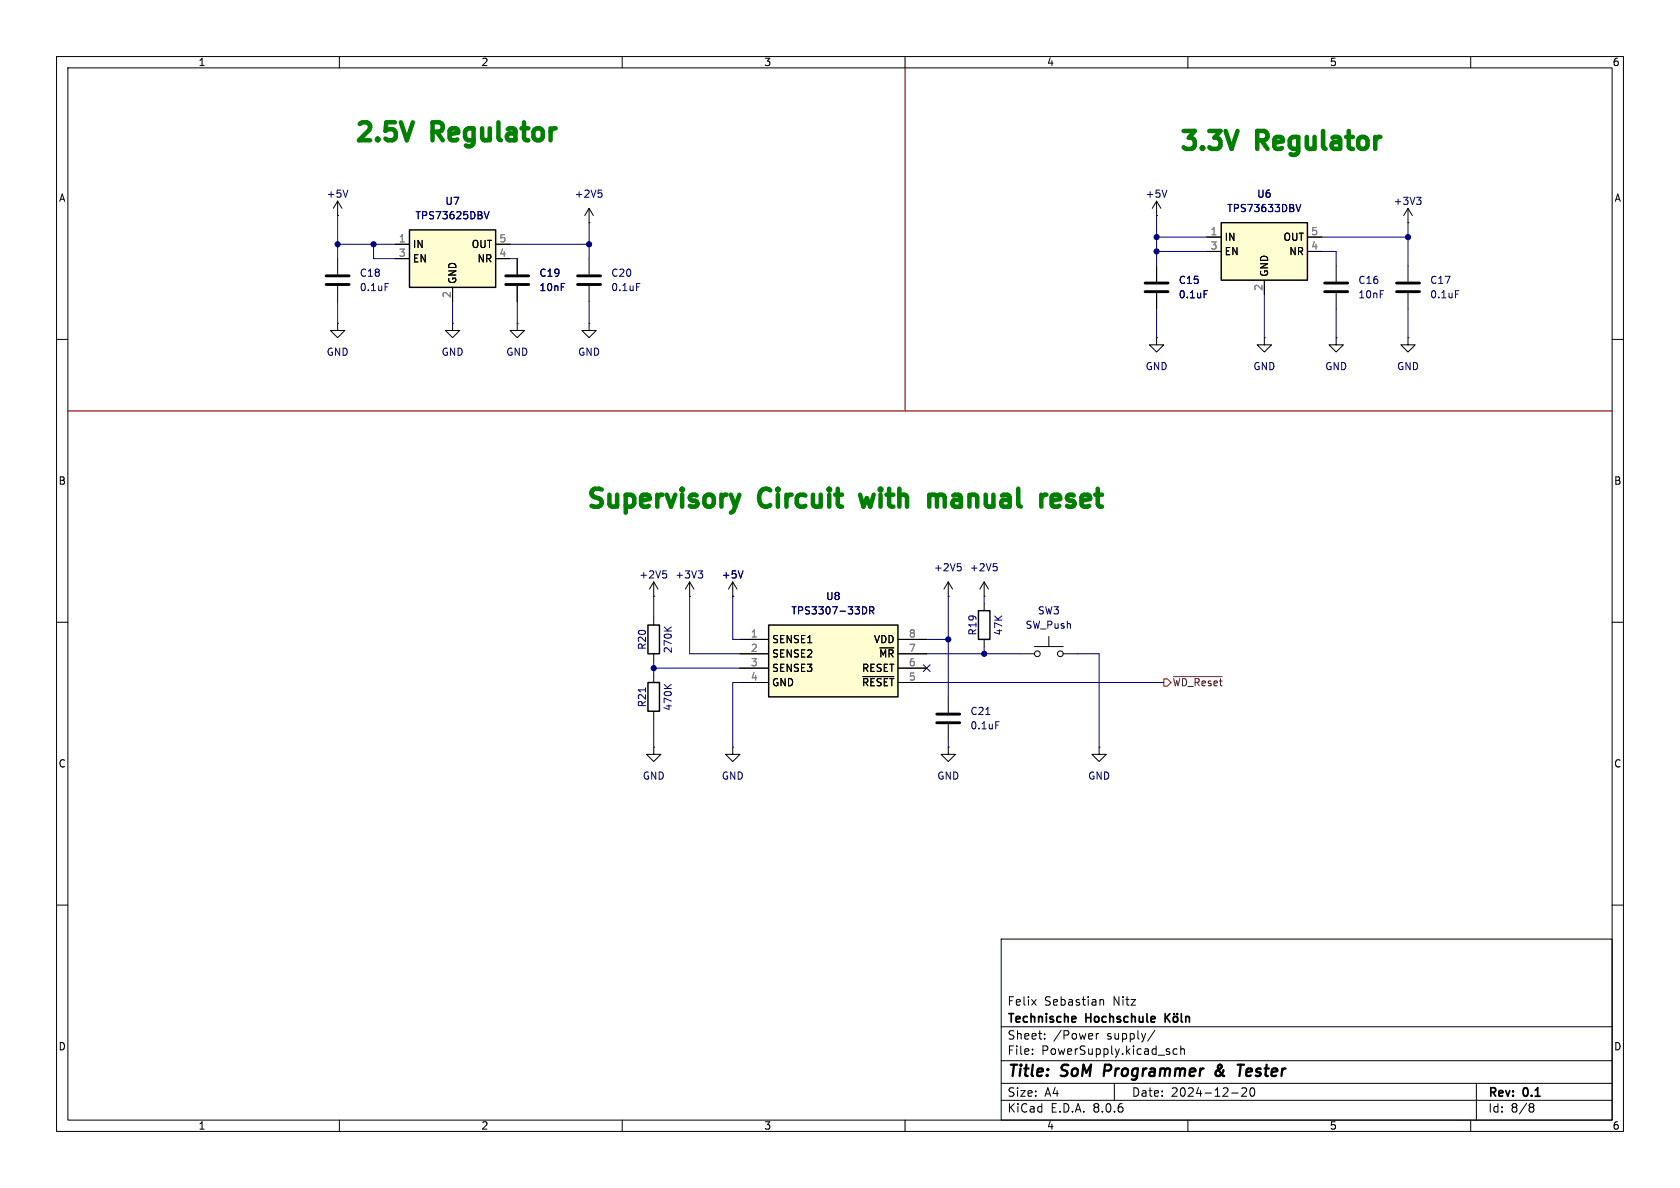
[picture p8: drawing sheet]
<svg xmlns="http://www.w3.org/2000/svg" width="297mm" height="210mm" viewBox="0 0 297 210" stroke-linecap="round" stroke-linejoin="round" font-family="sans-serif">
<g fill="none" stroke="#000" stroke-width=".18">
<path d="M10 10h277v190h-277zM12 12h273v186h-273zM60 10v2M110 10v2M160 10v2M210 10v2M260 10v2M10 60h2M285 60h2M10 110h2M115.6 119.4v1.3M285 110h2"/>
<path d="M115.6 132.1v1.3h1.2l-1.2 1.2-1.3-1.2h1.3M115.6 132.1h.1M115.6 125.7v1.3M129.5 132.1v1.3h1.3l-1.3 1.2-1.2-1.2h1.2M129.5 132.1h.1M10 160h2M285 160h2M177 166h108v32h-108zM182.4 176.7l.8 1M183.2 176.7l-.8 1M194.5 176.8l.2-.1 .3 .1 .1 .9M60 198v2"/>
<path d="M110 198v2M160 198v2M177 194.5h108M177 191.5h108M177 187.5h108M177 181.5h108M182.5 186.3v.1M182.5 185.5v.1M184.7 183.6v.1M184.7 182.8v.1M193.8 182.7v1M194.2 182.7l-.2 .1-.2 .2"/>
<path d="M197 191.5v3M204.2 182.1l-1.3 2M208.1 185.5l-.4-.1-.3 .3v.4l.1 .2h.6M208.7 185.5l.3-.1 .3 .1 .1 .9M208.7 184.9v1.5M210 198v2M217.7 193.2h1.2M219.5 192.4l.6-.1 .2 .1 .1 .3-.9 1.1h.9M221.2 192.4l.1-.1a.81 .81 0 0 1 .6 .6 .81 .81 0 0 1-.3 .8l-.1 .1a.81 .81 0 0 1-.6-.6 .81 .81 0 0 1 .3-.8zM260 198v2M261 191.5v6.5M270.6 195.1h.3l.3 .3-.3 .3"/>
<path d="M270.6 195.7h.3M270.9 195.7l.2 .2 .1 .4-.3 .3h-.3"/>
</g>
<path d="M195.4 188.2l-.3 2M215.9 188.8l-.8 .5a.52 .52 0 0 0-.1 .8 .52 .52 0 0 0 .8-.1M215.9 188.3l-.2-.1a.41 .41 0 0 0-.4 .5l.6 1.1M218.8 188.2h1.1M221.1 188.9l-.6 .1-.2 .9 .2 .3h.4M221.3 189.4l-1 .1" fill="none" stroke="#000" stroke-width=".4"/>
<path d="M190.1 179.8l.1 .2-.7 .2M206 179.2v1.5M206.2 179.8l.6 .9M206.8 179.2l-.8 .8M207.5 179.8l.2-.1 .4 .1 .1 .6-.1 .2-.4 .1-.2-.2zM207.6 179.2v.1M208.1 179.2v.1M208.8 179.2v1.3l.3 .2M209.6 179.8l.2-.1 .4 .1 .1 .9M209.6 179.7v1" fill="none" stroke="#000" stroke-width=".3"/>
<path d="M114.6 120.7h2v5h-2z" fill="none" stroke="#000" stroke-width=".25"/>
<path d="M114.1 121.6v.7" fill="none" stroke="#000080" stroke-width=".18"/>
<path d="M117.4 121l.7 .7M118.7 121l-.7 .5" fill="none" stroke="#000084" stroke-width=".18"/>
<path d="M135.9 110.5h22.8v12.7h-22.8z" fill="#fffed0"/>
<path d="M114.6 110.5h2v5.1h-2zM135.9 110.5h22.8v12.7h-22.8zM173 108h2v5h-2z" fill="none" stroke="#000" stroke-width=".25"/>
<g fill="none" stroke="#000" stroke-width=".18">
<path d="M59.7 38.1h.1M59.7 35.6v2.5M59.7 35.6l-.8 1.2M59.7 35.6l.8 1.2M204.5 38.1h.1M204.5 35.6v2.5M204.5 35.6l-.8 1.2M204.5 35.6l.7 1.2M248.9 39.4h.1M248.9 36.8v2.6M248.9 36.8l-.7 1.3M248.9 36.8l.8 1.3"/>
<path d="M59.7 57.2v1.2h1.3l-1.3 1.3-1.3-1.3h1.3M59.7 57.2h.1M59.7 45.7v2.8M59.7 50.5v2.8M80 57.2v1.2h1.3l-1.3 1.3-1.3-1.3h1.3M80 57.2h.1M91.4 57.2v1.2h1.3l-1.3 1.3-1.2-1.3h1.2M91.4 57.2h.1M91.4 45.7v2.8M91.4 50.5v2.8M104.1 57.2v1.2h1.3l-1.3 1.3-1.2-1.3h1.2M104.1 57.2h.1"/>
<path d="M104.1 45.7v2.8M104.1 50.5v2.8M204.5 59.7v1.3h1.2l-1.2 1.2-1.3-1.2h1.3M204.5 59.7h.1M204.5 47v2.8M204.5 51.8v2.8M223.5 59.7v1.3h1.3l-1.3 1.2-1.3-1.2h1.3M223.5 59.7h.1M236.2 59.7v1.3h1.3l-1.3 1.2-1.3-1.2h1.3M236.2 59.7h.1M236.2 47v2.8M236.2 51.8v2.8"/>
<path d="M248.9 59.7v1.3h1.3l-1.3 1.2-1.3-1.2h1.3M248.9 59.7h.1M248.9 47v2.8M248.9 51.8v2.8M115.6 105.4h.1M115.6 102.9v2.5M115.6 109.2v1.3M115.6 115.6v1.2M115.6 102.9l-.8 1.2M115.6 102.9l.7 1.2M121.9 105.4h.1M121.9 102.9l-.7 1.2"/>
<path d="M121.9 102.9v2.5M121.9 102.9l.8 1.2M129.5 105.4h.1M129.5 102.9l-.7 1.2M129.5 102.9v2.5M129.5 102.9l.8 1.2M130.8 113h5.1M130.8 115.6h5.1M130.8 118.1h5.1M152.5 119.6h5.5M155.5 114.5h2.5M158.7 113h5.1"/>
<path d="M158.7 115.6h5.1M158.7 118.1h5.1M167.6 105.4h.1M167.6 102.9l-.7 1.2M167.6 102.9v2.5M167.6 102.9l.8 1.2M174 105.4h.1M174 102.9v2.5M174 106.7v1.3M174 113v1.3M174 102.9l-.8 1.2M174 102.9l.8 1.2"/>
<path d="M180.3 115.6h2.6M182.9 114.3h5.1M185.4 112.5v1.8M188 115.6h2.5M130.8 120.7h5.1M158.7 120.7h5.1M167.6 132.1v1.3h1.3l-1.3 1.2-1.2-1.2h1.2M167.6 132.1h.1M167.6 123.2v2.8M167.6 128v2.8M194.3 132.1v1.3h1.3l-1.3 1.2-1.3-1.2h1.3M194.3 132.1h.1"/>
<circle cx="183.4" cy="115.6" r=".51"/>
<circle cx="187.5" cy="115.6" r=".51"/>
</g>
<g fill="none" stroke="#000084" stroke-width=".18">
<path d="M61.5 33.6l-.4 1.3M206.3 33.6l-.4 1.3M250.4 34.9h.8l-.4 .5M251 35.4l.2 .2v.3l-.2 .2M68.1 50.1h.6M112.5 50.1h.6M212.9 51.4h.6M257.3 51.4h.6M169.3 99.6h.6M175.6 99.6h.6M117.2 100.9h.6M117.4 110.8l.7 .7"/>
<path d="M117.6 101.4l.3 .2v.3l-.3 .3M118.7 110.8l-.7 .6M123.4 100.9h.8l-.4 .5M124 101.4l.2 .2v.3l-.2 .3M131.4 100.9l-.5 1.3M152.8 107.3a.68 .68 0 0 1 .4 .6 .68 .68 0 0 1-.4 .6M153.8 107.9h.6l.1-.2-.1-.3-.6-.1v1.2M154.1 107.9l.4 .6M169.7 100.1l.2 .3v.3l-.2 .2M176 100.1l.3 .3v.3l-.3 .2M176 127.6h.6"/>
</g>
<g fill="none" stroke="#000" stroke-width=".51">
<path d="M57.7 50.3h4M57.7 48.8h4M89.4 50.3h4.1M89.4 48.8h4.1M102.1 50.3h4.1M102.1 48.8h4.1M202.4 51.6h4.1M202.4 50h4.1M234.2 51.6h4.1M234.2 50h4.1M246.9 51.6h4.1M246.9 50h4.1"/>
<path d="M165.6 127.8h4.1M165.6 126.2h4.1"/>
</g>
<path d="M174.3 126.3h.7" fill="none" stroke="#000080" stroke-width=".18"/>
<path d="M72.4 40.6h15.2v10.2h-15.2z" fill="#fffed0"/>
<path d="M72.4 40.6h15.2v10.2h-15.2z" fill="none" stroke="#000" stroke-width=".25"/>
<path d="M69.8 43.2h2.6M69.8 45.7h2.6M80 50.8v2.5M87.6 43.2h2.6M87.6 45.7h2.6" fill="none" stroke="#000" stroke-width=".18"/>
<path d="M85.6 37.4l.4 1.3 .5-1.3" fill="none" stroke="#000084" stroke-width=".18"/>
<path d="M215.9 39.4h15.2v10.1h-15.2z" fill="#fffed0"/>
<path d="M215.9 39.4h15.2v10.1h-15.2z" fill="none" stroke="#000" stroke-width=".25"/>
<g fill="none" stroke="#000" stroke-width=".18">
<path d="M104.1 39.4h.1M104.1 36.8l-.7 1.3M104.1 36.8v2.6M104.1 36.8l.8 1.3M69.8 43.2h2.6M69.8 45.7h2.6M80 50.8v2.5M87.6 43.2h2.6M87.6 45.7h2.6M91.4 45.7v2.8M91.4 50.5v2.8M204.5 47v2.8"/>
<path d="M204.5 51.8v2.8M213.4 41.9h2.5M213.4 44.5h2.5M223.5 49.5v2.6M231.1 41.9h2.6M231.1 44.5h2.6M129.5 105.4h.1M130.8 113h5.1M130.8 115.6h5.1M130.8 118.1h5.1M152.5 119.6h5.5M155.5 114.5h2.5"/>
<path d="M158.7 113h5.1M158.7 115.6h5.1M158.7 118.1h5.1M130.8 120.7h5.1M158.7 120.7h5.1"/>
</g>
<path d="M85.6 37.4l.4 1.3 .5-1.3M105.8 33.6h.6M106.2 34.1l.2 .2v.3l-.2 .3M229.1 36.1l.4 1.3 .5-1.3M212.9 51.4h.6M131.4 100.9l-.5 1.3M152.8 107.3a.68 .68 0 0 1 .4 .6 .68 .68 0 0 1-.4 .6M153.8 107.9h.6l.1-.2-.1-.3-.6-.1v1.2M154.1 107.9l.4 .6M163.2 117.5l1.2 1.2M164.4 117.5l-1.2 1.2" fill="none" stroke="#000084" stroke-width=".18"/>
<path d="M207.4 119.6h8.7M205.7 120h.7l.6 .7-.6 .6h-.7z" fill="none" stroke="#800000" stroke-width=".18"/>
<path d="M73 21.6l-1.1 3.2M218.8 23.1l-1.1 3.2M135.3 86.4a1.73 1.73 0 0 0-.8 2.7l.3 .3 .5 .2M152 87.5l.6 2.1 .6-1.5 .7 1.5 .6-2.1M165.8 87.6l.3-.1h.5l.3 .1 .1 .3v1.7M168.5 88.5l-.1 .3 .1 .6M186.4 87.5h.6l.3 .1 .1 .6-1.5 .3M187.3 89.4l-.3 .2h-.6M189.8 87.6l-.3-.1h-.4l-.3 .1-.2 .5 .2 .3 .3 .1h.4l.3 .2 .2 .3M190 89.1l-.2 .3-.3 .2h-.6l-.3-.2" fill="none" stroke="#008000" stroke-width=".79"/>
<path d="M160 11.9v60.7M11.9 72.6h273.1" fill="none" stroke="#840000" stroke-width=".2"/>
<g fill="none" stroke="#000080" stroke-width=".18">
<path d="M59.7 38.1v7.6M104.1 39.4v6.3M204.5 38.1v8.9M248.9 39.4v7.6M59.7 53.3v3.9M59.7 43.2h10.1M66 43.2v2.5h3.8M80 53.3v3.9M90.2 45.7h1.2M90.2 43.2h13.9M91.4 53.3v3.9M104.1 53.3v3.9"/>
<path d="M204.5 54.6v5.1M204.5 44.5h8.9M204.5 41.9h8.9M223.5 52.1v7.6M233.7 44.5h2.5v2.5M233.7 41.9h15.2M236.2 54.6v5.1M248.9 54.6v5.1M115.6 105.4v3.8M115.6 116.8v2.6M115.6 118.1h15.2M121.9 105.4v10.2h8.9"/>
<path d="M129.5 105.4v7.6h1.3M163.8 115.6h16.5M163.8 113h3.8M167.6 105.4v17.8M174 105.4v1.3M174 114.3v1.3M190.5 115.6h3.8v16.5M115.6 127v5.1M130.8 120.7h-1.3v11.4M163.8 120.7h41.9M167.6 130.8v1.3"/>
</g>
<g fill="#000080" stroke="#000080" stroke-width=".18">
<circle cx="59.7" cy="43.2" r=".46"/>
<circle cx="66" cy="43.2" r=".46"/>
<circle cx="115.6" cy="118.1" r=".46"/>
<circle cx="104.1" cy="43.2" r=".46"/>
<circle cx="204.5" cy="41.9" r=".46"/>
<circle cx="204.5" cy="44.5" r=".46"/>
<circle cx="248.9" cy="41.9" r=".46"/>
<circle cx="167.6" cy="113" r=".46"/>
<circle cx="174" cy="115.6" r=".46"/>
</g>
<g font-size="4.4" fill="#008000">
<text x="62.1" y="26.2">2.5V</text>
<text x="76.6" y="26.2">Regulator</text>
<text x="207.9" y="27.7">3.3V</text>
<text x="222.4" y="27.7">Regulator</text>
<text x="104.8" y="90.9">Supervisory</text>
<text x="136.2" y="90.9">Circuit</text>
<text x="156" y="90.9">with</text>
<text x="169.6" y="90.9">manual</text>
<text x="191.2" y="90.9">reset</text>
</g>
<g font-size="2.8">
<text x="178" y="190.9">Title:</text>
<text x="187.7" y="190.9">SoM</text>
<text x="196" y="190.9">Programmer</text>
<text x="216.5" y="190.9">&amp;</text>
<text x="221.3" y="190.9">Tester</text>
</g>
<g font-size="2.1">
<text x="178" y="178">Felix</text>
<text x="184.6" y="178">Sebastian</text>
<text x="196.8" y="178">Nitz</text>
<text x="178" y="184">Sheet:</text>
<text x="178" y="181.2">Technische</text>
<text x="186.2" y="184">/Power</text>
<text x="192" y="181.2">Hochschule</text>
<text x="195.7" y="184">supply/</text>
<text x="178" y="186.7">File:</text>
<text x="184.1" y="186.7">PowerSupply.kicad_sch</text>
<text x="178" y="196.9">KiCad</text>
<text x="178" y="194.1">Size:</text>
<text x="184.7" y="194.1">A4</text>
<text x="185.7" y="196.9">E.D.A.</text>
<text x="193.3" y="196.9">8.0.6</text>
<text x="200" y="194.1">Date:</text>
<text x="207" y="194.1">2024-12-20</text>
<text x="263" y="194.3">Rev:</text>
<text x="263" y="196.9">Id:</text>
<text x="267.1" y="196.9">8/8</text>
<text x="269.4" y="194.3">0.1</text>
</g>
<g font-size="1.8">
<text x="35" y="11.9">1</text>
<text x="85" y="11.9">2</text>
<text x="135" y="11.9">3</text>
<text x="185" y="11.9">4</text>
<text x="235" y="11.9">5</text>
<text x="285" y="11.9">6</text>
<text x="10.3" y="35.9">A</text>
<text x="285.3" y="35.9">A</text>
<text x="72.9" y="44">IN</text>
<text x="72.9" y="46.6">EN</text>
<text x="83.3" y="44">OUT</text>
<text x="84.3" y="46.6">NR</text>
<text x="216.4" y="42.8">IN</text>
<text x="216.4" y="45.3">EN</text>
<text x="226.8" y="42.8">OUT</text>
<text x="227.8" y="45.3">NR</text>
<text x="80.9" y="50.3" transform="rotate(-90 80.9 50.3)">GND</text>
<text x="224.4" y="49" transform="rotate(-90 224.4 49)">GND</text>
<text x="10.3" y="85.9">B</text>
<text x="285.3" y="85.9">B</text>
<text x="136.4" y="113.9">SENSE1</text>
<text x="154.4" y="113.9">VDD</text>
<text x="136.4" y="116.4">SENSE2</text>
<text x="136.4" y="119">SENSE3</text>
<text x="152.3" y="119">RESET</text>
<text x="155.3" y="116.4">~{MR}</text>
<text x="136.4" y="121.5">GND</text>
<text x="152.3" y="121.5">~{RESET}</text>
<text x="10.3" y="135.9">C</text>
<text x="285.3" y="135.9">C</text>
<text x="10.3" y="185.9">D</text>
<text x="285.3" y="185.9">D</text>
<text x="35" y="199.9">1</text>
<text x="85" y="199.9">2</text>
<text x="135" y="199.9">3</text>
<text x="185" y="199.9">4</text>
<text x="235" y="199.9">5</text>
<text x="285" y="199.9">6</text>
</g>
<g font-size="1.8" fill="#000084">
<text x="57.7" y="35.2">+5V</text>
<text x="101.5" y="35.2">+2V5</text>
<text x="202.4" y="35.2">+5V</text>
<text x="73.3" y="39">TPS73625DBV</text>
<text x="216.9" y="37.7">TPS73633DBV</text>
<text x="246.3" y="36.4">+3V3</text>
<text x="63.5" y="51.7">0.1uF</text>
<text x="95.3" y="51.7">10nF</text>
<text x="108" y="51.7">0.1uF</text>
<text x="208.3" y="52.9">0.1uF</text>
<text x="240" y="52.9">10nF</text>
<text x="252.7" y="52.9">0.1uF</text>
<text x="57.7" y="63.1">GND</text>
<text x="78" y="63.1">GND</text>
<text x="89.4" y="63.1">GND</text>
<text x="102.1" y="63.1">GND</text>
<text x="202.4" y="65.6">GND</text>
<text x="221.5" y="65.6">GND</text>
<text x="234.2" y="65.6">GND</text>
<text x="246.9" y="65.6">GND</text>
<text x="165" y="101.2">+2V5</text>
<text x="171.3" y="101.2">+2V5</text>
<text x="112.9" y="102.5">+2V5</text>
<text x="119.3" y="102.5">+3V3</text>
<text x="127.5" y="102.5">+5V</text>
<text x="139.8" y="108.8">TPS3307-33DR</text>
<text x="177.4" y="112.4" transform="rotate(-90 177.4 112.4)">47K</text>
<text x="181.2" y="111.4">SW_Push</text>
<text x="119" y="115.6" transform="rotate(-90 119 115.6)">270K</text>
<text x="119" y="125.7" transform="rotate(-90 119 125.7)">470K</text>
<text x="171.5" y="129.1">0.1uF</text>
<text x="113.5" y="138">GND</text>
<text x="127.5" y="138">GND</text>
<text x="165.6" y="138">GND</text>
<text x="192.3" y="138">GND</text>
</g>
<g font-size="1.8" fill="#000080">
<text x="222.1" y="35.2">U6</text>
<text x="78.6" y="36.4">U7</text>
<text x="63.5" y="49.1">C18</text>
<text x="95.3" y="49.1">C19</text>
<text x="108" y="49.1">C20</text>
<text x="208.3" y="50.4">C15</text>
<text x="240" y="50.4">C16</text>
<text x="252.7" y="50.4">C17</text>
<text x="145.9" y="106.3">U8</text>
<text x="172.8" y="112.4" transform="rotate(-90 172.8 112.4)">R19</text>
<text x="183.4" y="108.8">SW3</text>
<text x="114.4" y="115" transform="rotate(-90 114.4 115)">R20</text>
<text x="114.4" y="125.1" transform="rotate(-90 114.4 125.1)">R21</text>
<text x="171.5" y="126.6">C21</text>
</g>
<g font-size="1.8" fill="#808080">
<text x="213.9" y="41.7">1</text>
<text x="231.7" y="41.7">5</text>
<text x="70.4" y="42.9">1</text>
<text x="70.4" y="45.5">3</text>
<text x="88.2" y="45.5">4</text>
<text x="88.2" y="42.9">5</text>
<text x="213.9" y="44.2">3</text>
<text x="231.7" y="44.2">4</text>
<text x="79.8" y="52.8" transform="rotate(-90 79.8 52.8)">2</text>
<text x="223.3" y="51.5" transform="rotate(-90 223.3 51.5)">2</text>
<text x="132.6" y="112.8">1</text>
<text x="160.6" y="112.8">8</text>
<text x="132.6" y="115.3">2</text>
<text x="132.6" y="117.9">3</text>
<text x="160.6" y="117.9">6</text>
<text x="160.6" y="115.3">7</text>
<text x="132.6" y="120.4">4</text>
<text x="160.6" y="120.4">5</text>
</g>
<text font-size="1.8" fill="#800000" x="207.2" y="121.5">~{WD_Reset}</text>
</svg>
